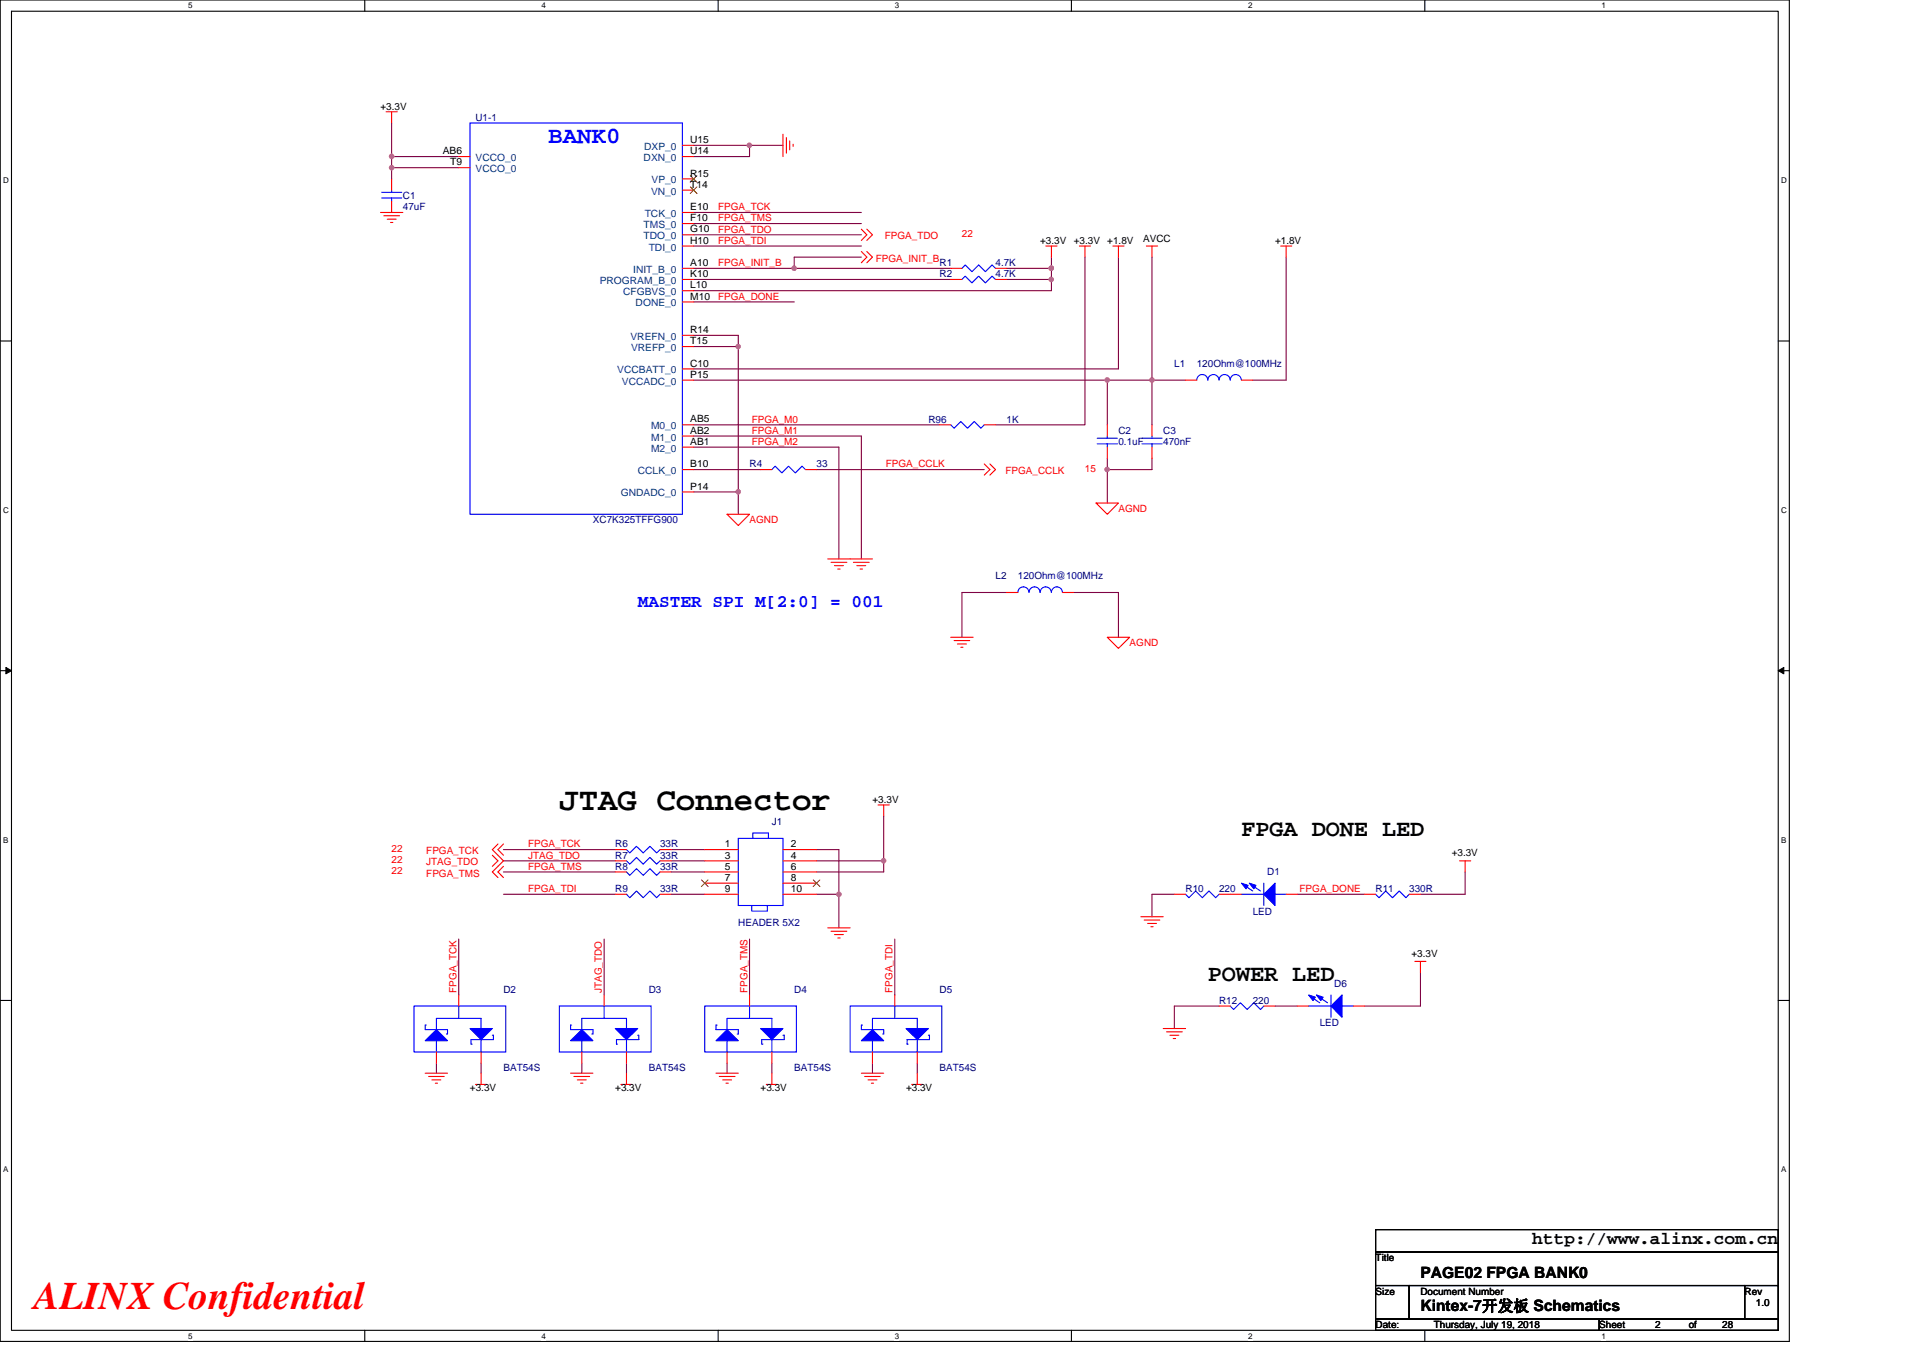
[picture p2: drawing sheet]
<svg xmlns="http://www.w3.org/2000/svg" width="297mm" height="210mm" viewBox="0 0 297 210" stroke-linecap="round" stroke-linejoin="round" font-family="sans-serif">
<path d="M0 0h276.4v207.3h-276.4zM1.8 1.7h272.9v203.8h-272.9z" fill="none" stroke="#000" stroke-width=".17"/>
<g fill="#fff">
<path d="M29.1 .2h.6v1.4h-.6z"/>
<path d="M29.1 205.7h.6v1.4h-.6z"/>
</g>
<path d="M56.3 0v1.7M56.3 205.5v1.8" fill="none" stroke="#000" stroke-width=".17"/>
<g fill="#fff">
<path d="M83.6 .2h.7v1.4h-.7z"/>
<path d="M83.6 205.7h.7v1.4h-.7z"/>
</g>
<path d="M110.9 0v1.7M110.9 205.5v1.8" fill="none" stroke="#000" stroke-width=".17"/>
<g fill="#fff">
<path d="M138.2 .2h.7v1.4h-.7z"/>
<path d="M138.2 205.7h.7v1.4h-.7z"/>
</g>
<path d="M165.5 0v1.7M165.5 205.5v1.8" fill="none" stroke="#000" stroke-width=".17"/>
<g fill="#fff">
<path d="M192.8 .2h.6v1.4h-.6z"/>
<path d="M192.8 205.7h.6v1.4h-.6z"/>
</g>
<path d="M220.1 0v1.7M220.1 205.5v1.8" fill="none" stroke="#000" stroke-width=".17"/>
<g fill="#fff">
<path d="M247.4 .2h.6v1.4h-.6z"/>
<path d="M247.4 205.7h.6v1.4h-.6z"/>
<path d="M.5 27.2h.8v1.4h-.8z"/>
<path d="M275.1 27.2h.9v1.4h-.9z"/>
<path d="M.5 78.1h.8v1.4h-.8z"/>
<path d="M275.1 78.1h.9v1.4h-.9z"/>
</g>
<path d="M0 52.7h1.8M274.7 52.7h1.7" fill="none" stroke="#000" stroke-width=".17"/>
<g fill="#fff">
<path d="M.5 129.1h.8v1.4h-.8z"/>
<path d="M275.1 129.1h.8v1.4h-.8z"/>
</g>
<path d="M0 103.6h1.8M274.7 103.6h1.7" fill="none" stroke="#000" stroke-width=".17"/>
<path d="M.9 103.1l.9 .5-.9 .5zM274.7 103.6l.8-.5v1z" fill="#000" stroke="#000" stroke-width=".15"/>
<g fill="#fff">
<path d="M.5 180h.8v1.4h-.8z"/>
<path d="M275.1 180h.8v1.4h-.8z"/>
</g>
<path d="M0 154.6h1.8M274.7 154.6h1.7M212.5 190h62.2v3.5h-62.2zM212.5 193.5h62.2v5.1h-62.2zM212.5 198.6h5.2v5.2h-5.2zM217.7 198.6h51.8v5.2h-51.8zM269.5 198.6h5.2v5.2h-5.2zM212.5 203.8h34.5v1.7h-34.5zM247 203.8h27.7v1.7h-27.7z" fill="none" stroke="#000" stroke-width=".17"/>
<g fill="none" stroke="#800040" stroke-width=".17">
<path d="M60.5 19v5.2h10.4M60.5 25.9v1.7M60.5 24.2v1.7h10.4M107.1 38h26M107.1 36.3h26M107.1 32.8h26M107.1 34.5h26M107.1 22.5h8.7v1.7h-8.7M115.8 22.5h5.1M133.1 39.7h-10.4v1.8M162.4 39.7v1.8M167.6 39.7v25.9h-13.8"/>
<path d="M172.8 39.7v17.3h-65.7M177.9 39.7v19M198.7 39.7v19h-5.2M107.1 46.7h15.6M107.1 53.6h6.9M107.1 43.2h39.8M107.1 41.5h15.6M107.1 58.7h63.9v6.9M107.1 51.8h6.9v1.8M114 53.6v22.4M122.7 41.5h24.2M155.5 41.5h6.9"/>
<path d="M155.5 43.2h6.9M162.4 43.2v1.7h-55.3M162.4 41.5v1.7M171 58.7h6.9M177.9 58.7v6.9M177.9 58.7h5.2M107.1 72.6h10.4M107.1 69.1h22.5v17.3M107.1 67.4h26v19M107.1 65.6h38M107.1 76h6.9M114 76v3.5"/>
<path d="M126.1 72.6h25.9M171 70.8v1.8M171 72.6v5.1M177.9 70.8v1.8h-6.9M155.5 91.5h-6.9v7M165.9 91.5h6.9v7M77.8 131.3h17.2M77.8 133h17.2M77.8 134.7h17.2M77.8 138.2h17.2M103.7 131.3h5.2M103.7 133h5.2"/>
<path d="M103.7 134.7h5.2M103.7 138.2h5.2M126.1 133h10.4M126.1 131.3h3.5v6.9M126.1 138.2h3.5M129.6 138.2v5.2M136.5 133v1.7h-10.4M136.5 126.1v6.9M181.4 138.2h-3.5v3.4M200.4 138.2h10.4M226.3 134.7v3.5h-6.9M70.9 145.1v8.6"/>
<path d="M93.3 145.1v8.6M115.8 145.1v8.6M138.2 145.1v8.6M188.3 155.4h-6.9v3.5M197 155.4h3.4M219.4 150.3v5.1h-8.6M67.4 164.3v1.5M74.3 164.3v1.5M89.9 164.3v1.5M96.8 164.3v1.5M112.3 164.3v1.5M119.2 164.3v1.5"/>
<path d="M134.8 164.3v1.5M141.7 164.3v1.5"/>
</g>
<g fill="#f0f" stroke="#f0f" stroke-width=".17">
<circle cx="115.8" cy="22.5" r=".34"/>
<circle cx="162.4" cy="41.4" r=".34"/>
<circle cx="162.4" cy="43.2" r=".34"/>
<circle cx="122.7" cy="41.4" r=".34"/>
<circle cx="114" cy="76" r=".34"/>
<circle cx="114" cy="53.5" r=".33"/>
<circle cx="177.9" cy="58.7" r=".34"/>
<circle cx="171" cy="58.7" r=".34"/>
<circle cx="60.5" cy="24.2" r=".34"/>
<circle cx="60.5" cy="25.9" r=".34"/>
<circle cx="129.6" cy="138.2" r=".34"/>
<circle cx="136.5" cy="133" r=".34"/>
<circle cx="171" cy="72.5" r=".34"/>
</g>
<g fill="none" stroke="#f00" stroke-width=".17">
<path d="M59.6 17.3h1.8M60.5 17.3v1.7M58.8 32.8h3.4M59.3 33.3h2.4M59.8 33.9h1.4M60.3 34.4h.4M60.5 27.6v1.8M60.5 31.1v1.7M70.9 24.2h1.7M70.9 25.9h1.7M105.4 27.6h1.7M105.4 29.4h1.7"/>
<path d="M105.4 24.2h1.7M105.4 22.5h1.7M105.4 32.8h1.7M105.4 34.5h1.7M105.4 36.3h1.7M105.4 38h1.7M120.9 20.7v3.5M121.5 21.3v2.4M122 21.8v1.4M122.5 22.3v.3M133.1 38.9l.8 .8-.8 .9M133.1 35.4l.8 .9-.8 .8"/>
<path d="M133.9 38.9l.9 .8-.9 .9M133.9 35.4l.9 .9-.9 .8M161.5 38h1.8M162.4 38v1.7M166.7 38h1.7M167.6 38v1.7M171.9 38h1.7M172.8 38v1.7M177.1 38h1.7M177.9 38v1.7M197.8 38h1.7M198.7 38v1.7"/>
<path d="M105.4 58.7h1.7M105.4 51.8h1.7M105.4 53.6h1.7M105.4 57h1.7M105.4 41.5h1.7M105.4 43.2h1.7M105.4 44.9h1.7M105.4 46.7h1.7M146.9 43.2h1.7M146.9 41.5h1.7M153.8 43.2h1.7M153.8 41.5h1.7"/>
<path d="M183.1 58.7h1.8M191.8 58.7h1.7M105.4 76h1.7M105.4 72.6h1.7M105.4 69.1h1.7M105.4 65.6h1.7M105.4 67.4h1.7M112.3 79.5h3.5l-1.8 1.7zM117.5 72.6h1.7M124.4 72.6h1.7M145.1 65.6h1.8M152 71.7l.9 .9-.9 .8"/>
<path d="M152 65.6h1.8M152.9 71.7l.9 .9-.9 .8M169.3 77.7h3.5l-1.8 1.8zM171 65.6v1.8M171 69.1v1.7M177.9 65.6v1.8M177.9 69.1v1.7M127.9 86.4h6.9M128.4 86.9h2.4M128.9 87.4h1.4M129.4 87.9h.4M131.8 86.9h2.5"/>
<path d="M132.4 87.4h1.3M132.9 87.9h.3M146.9 98.5h3.4M147.4 99h2.4M147.9 99.5h1.4M155.5 91.5h1.7M164.1 91.5h1.8M171 98.5h3.5l-1.7 1.7zM148.4 100h.4M76 132.1l.9 .9-.9 .9M76.9 130.4l-.9 .9 1.8 1.7-1.8 1.7 .9 .9M77.8 130.4l-.9 .9 .9 .8"/>
<path d="M77.8 133.9l-.9 .8 .9 .9M95 134.7h1.8M95 138.2h1.8M95 133h1.8M95 131.3h1.8M102 134.7h1.7M102 138.2h1.7M102 133h1.7M102 131.3h1.7M108.9 131.3h5.1M108.9 133h5.1M108.9 134.7h5.1"/>
<path d="M108.9 136.5h5.1M108.9 138.2h5.1M120.9 131.3h5.2M120.9 133h5.2M120.9 134.7h5.2M120.9 136.5h5.2M120.9 138.2h5.2M135.6 124.4h1.8M136.5 124.4v1.7M181.4 138.2h1.7M188.3 138.2h3.5M198.7 138.2h1.7"/>
<path d="M210.8 138.2h1.7M217.7 138.2h1.7M225.4 133h1.8M226.3 133v1.7M70.9 153.7v1.7M93.3 153.7v1.7M115.8 153.7v1.7M127.9 143.4h3.4M128.4 143.9h2.4M128.9 144.4h1.4M129.4 144.9h.4M138.2 153.7v1.7"/>
<path d="M176.2 141.6h3.5M176.7 142.2h2.5M177.3 142.7h1.3M177.8 143.2h.3M179.7 158.9h3.4M180.2 159.4h2.4M180.7 160h1.4M188.3 155.4h1.7M195.2 155.4h1.8M200.4 155.4h1.7M209 155.4h1.8M218.5 148.5h1.8"/>
<path d="M219.4 148.5v1.8M65.7 165.8h3.4M66.2 166.3h2.4M66.7 166.9h1.4M67.2 167.4h.4M67.4 162.5v1.8M73.4 167.6h1.8M74.3 165.8v1.8M74.3 162.5v1.8M88.1 165.8h3.5M88.6 166.3h2.5M89.2 166.9h1.3"/>
<path d="M89.7 167.4h.3M89.9 162.5v1.8M95.9 167.6h1.7M96.8 165.8v1.8M96.8 162.5v1.8M110.6 165.8h3.4M111.1 166.3h2.4M111.6 166.9h1.4M112.1 167.4h.4M112.3 162.5v1.8M118.4 167.6h1.7M119.2 165.8v1.8"/>
<path d="M119.2 162.5v1.8M133.1 165.8h3.4M133.6 166.3h2.4M134.1 166.9h1.4M134.6 167.4h.3M134.8 162.5v1.8M140.8 167.6h1.7M141.7 165.8v1.8M141.7 162.5v1.8M181.2 160.5h.4"/>
</g>
<g fill="none" stroke="#00f" stroke-width=".17">
<path d="M72.6 19h32.8v60.5h-32.8zM58.9 30.6h3.2M58.9 29.7h3.2M60.5 29.4v.3M60.5 30.6v.5M148.6 43.2l.5-.5 1 1 1.1-1 1 1 1-1 .6 .5M148.6 41.5l.5-.6 1 1.1 1.1-1.1 1 1.1 1-1.1 .6 .6M186.6 58.7a.85 .85 0 0 0-.9-.8 .85 .85 0 0 0-.8 .8M188.3 58.7a.86 .86 0 0 0-.9-.8 .86 .86 0 0 0-.8 .8M190 58.7a.85 .85 0 0 0-.8-.8 .85 .85 0 0 0-.9 .8M191.7 58.7a.86 .86 0 0 0-.8-.8 .86 .86 0 0 0-.9 .8M119.2 72.6l.5-.6 1.1 1.1 1-1.1 1 1.1 1.1-1.1 .5 .6"/>
<path d="M146.9 65.6l.5 .6 1-1.1 1.1 1.1 1-1.1 1 1.1 .5-.6M169.5 68.6h3.1M169.5 67.7h3.1M171 67.4v.3M171 68.6v.5M176.4 68.6h3.1M176.4 67.7h3.1M177.9 67.4v.3M177.9 68.6v.5M160.7 91.5a.86 .86 0 0 0-.9-.8 .86 .86 0 0 0-.9 .8 .86 .86 0 0 0-.8-.8 .86 .86 0 0 0-.9 .8M162.4 91.5a.86 .86 0 0 0-.9-.8 .86 .86 0 0 0-.8 .8M164.1 91.5a.85 .85 0 0 0-.8-.8 .85 .85 0 0 0-.9 .8"/>
<path d="M96.8 134.7l.5 .6 1-1.1 1.1 1.1 1-1.1 1 1.1 .6-.6M96.8 138.2l.5 .5 1-1 1.1 1 1-1 1 1 .6-.5M96.8 133l.5 .5 1-1 1.1 1 1-1 1 1 .6-.5M96.8 131.3l.5 .5 1-1 1.1 1 1-1 1 1 .6-.5M114 129.5h6.9v10.4h-6.9zM116.1 139.9v.9h2.4v-.9M116.3 129.5v-.8h2.4v.8M183.1 138.2l.5 .5 1.1-1 1 1 1-1 1.1 1 .5-.5M191.8 138.2h3.4M191.9 136.6l1.6 1.1M193.1 136.6l1.6 1.1M195.2 136.5v3.4"/>
<path d="M197 138.2h1.7M212.5 138.2l.5 .5 1.1-1 1 1 1-1 1.1 1 .5-.5M64 155.4h14.1v7.1h-14.1zM65.8 158.4h-.1v.7h3.4v.7h-.1M70.9 155.4v2M74.3 158.9v-1.5h-6.9v1.7M76 160h.2v.6h-3.4v.7h.1M86.4 155.4h14.2v7.1h-14.2zM88.3 158.4h-.2v.7h3.5v.7h-.2M93.3 155.4v2M96.8 158.9v-1.5h-6.9v1.7M98.5 160h.2v.6h-3.5v.7h.2"/>
<path d="M108.9 155.4h14.1v7.1h-14.1zM110.8 158.4h-.2v.7h3.4v.7h-.1M115.8 155.4v2M119.2 158.9v-1.5h-6.9v1.7M120.9 160h.2v.6h-3.4v.7h.2M131.3 155.4h14.2v7.1h-14.2zM133.2 158.4h-.1v.7h3.4v.7h-.2M138.2 155.4v2M141.7 158.9v-1.5h-6.9v1.7M143.4 160h.2v.6h-3.5v.7h.2M190 155.4l.6 .6 1-1.1 1 1.1 1.1-1.1 1 1.1 .5-.6M202.1 155.4h3.5"/>
<path d="M202.3 153.9l1.6 1M203.5 153.9l1.6 1M205.6 153.7v3.5M207.3 155.4h1.7M67.4 160.8v1.7M74.3 160.6v1.9M89.9 160.8v1.7M96.8 160.6v1.9M112.3 160.8v1.7M119.2 160.6v1.9M134.8 160.8v1.7M141.7 160.6v1.9"/>
</g>
<path d="M106.6 27.1l1.1 1.1M106.6 28.9l1.1 1M107.7 27.1l-1.1 1.1M107.7 28.9l-1.1 1M108.3 136l1.1 1M109.4 136l-1.1 1M125.6 136l1.1 1M126.6 136l-1 1" fill="none" stroke="#804000" stroke-width=".15"/>
<g fill="#00f" stroke="#00f" stroke-width=".17">
<path d="M65.7 160.8l1.7-1.7 1.7 1.7z" fill-rule="evenodd"/>
<path d="M72.6 158.9h3.4l-1.7 1.7z" fill-rule="evenodd"/>
<path d="M134.8 159.1l1.7 1.7h-3.4z" fill-rule="evenodd"/>
<path d="M140 158.9h3.4l-1.7 1.7z" fill-rule="evenodd"/>
<path d="M207.3 153.7v3.5l-1.7-1.8z" fill-rule="evenodd"/>
<path d="M203.3 153.7l1.1 .4-.4 .5z" fill-rule="evenodd"/>
<path d="M202.1 153.7l1.1 .4-.4 .5z" fill-rule="evenodd"/>
<path d="M112.3 159.1l1.7 1.7h-3.4z" fill-rule="evenodd"/>
<path d="M117.5 158.9h3.4l-1.7 1.7z" fill-rule="evenodd"/>
<path d="M88.1 160.8l1.8-1.7 1.7 1.7z" fill-rule="evenodd"/>
<path d="M95 158.9h3.5l-1.7 1.7z" fill-rule="evenodd"/>
<path d="M195.2 138.2l1.8-1.7v3.4z" fill-rule="evenodd"/>
<path d="M193 136.5l1 .3-.3 .5z" fill-rule="evenodd"/>
<path d="M191.8 136.5l1 .3-.3 .5z" fill-rule="evenodd"/>
</g>
<text font-size="6" fill="#f00" x="5.2" y="202.3">ALINX Confidential</text>
<text font-size="5" x="86.4" y="125.1">JTAG Connector</text>
<text font-size="3.6" fill="#00f" x="84.7" y="22">BANK0</text>
<g font-size="3.6">
<text x="191.8" y="129.1">FPGA DONE LED</text>
<text x="186.6" y="151.6">POWER LED</text>
</g>
<text font-size="2.8" fill="#00f" x="98.5" y="93.8">MASTER SPI M[2:0] = 001</text>
<text font-size="2.8" x="236.7" y="192.3">http://www.alinx.com.cn</text>
<g font-size="2.4">
<text x="219.4" y="197.4">PAGE02 FPGA BANK0</text>
<text x="219.4" y="202.6">Kintex-7开发板 Schematics</text>
</g>
<g font-size="1.5">
<text x="58.8" y="17">+3.3V</text>
<text x="68.4" y="23.8">AB6</text>
<text x="106.6" y="23.8">U14</text>
<text x="106.6" y="22.1">U15</text>
<text x="69.5" y="25.5">T9</text>
<text x="106.6" y="27.3">R15</text>
<text x="106.6" y="29">T14</text>
<text x="106.6" y="34.2">F10</text>
<text x="106.6" y="35.9">G10</text>
<text x="106.6" y="32.5">E10</text>
<text x="106.6" y="41.1">A10</text>
<text x="106.6" y="37.7">H10</text>
<text x="160.7" y="37.7">+3.3V</text>
<text x="165.9" y="37.7">+3.3V</text>
<text x="171" y="37.7">+1.8V</text>
<text x="176.6" y="37.3">AVCC</text>
<text x="197" y="37.7">+1.8V</text>
<text x="106.6" y="46.3">M10</text>
<text x="106.6" y="44.6">L10</text>
<text x="106.6" y="42.8">K10</text>
<text x="106.6" y="51.5">R14</text>
<text x="106.6" y="53.2">T15</text>
<text x="106.6" y="58.4">P15</text>
<text x="106.6" y="56.6">C10</text>
<text x="106.6" y="65.3">AB5</text>
<text x="106.6" y="68.7">AB1</text>
<text x="106.6" y="67">AB2</text>
<text x="106.6" y="72.2">B10</text>
<text x="106.6" y="75.6">P14</text>
<text x="134.8" y="124">+3.3V</text>
<text x="111.9" y="130.9">1</text>
<text x="122.1" y="130.9">2</text>
<text x="111.9" y="132.7">3</text>
<text x="111.9" y="134.4">5</text>
<text x="111.9" y="136.1">7</text>
<text x="111.9" y="137.8">9</text>
<text x="122.1" y="132.7">4</text>
<text x="122.1" y="134.4">6</text>
<text x="122.1" y="136.1">8</text>
<text x="122.1" y="137.8">10</text>
<text x="224.2" y="132.3">+3.3V</text>
<text x="218" y="147.9">+3.3V</text>
<text x="72.6" y="168.6">+3.3V</text>
<text x="95" y="168.6">+3.3V</text>
<text x="117.5" y="168.6">+3.3V</text>
<text x="140" y="168.6">+3.3V</text>
<text x="212.5" y="194.9">Title</text>
<text x="212.5" y="200">Size</text>
<text x="219.4" y="200">Document Number</text>
<text x="269.5" y="200">Rev</text>
<text x="271.2" y="201.8">1.0</text>
<text x="212.5" y="205.2">Date:</text>
<text x="221.5" y="205.2">Thursday, July 19, 2018</text>
<text x="247" y="205.2">Sheet</text>
<text x="255.7" y="205.2">2</text>
<text x="260.9" y="205.2">of</text>
<text x="266" y="205.2">28</text>
</g>
<g font-size="1.5" fill="#000080">
<text x="73.4" y="18.7">U1-1</text>
<text x="62.2" y="30.8">C1</text>
<text x="62.2" y="32.5">47uF</text>
<text x="145.1" y="41.1">R1</text>
<text x="153.8" y="41.1">4.7K</text>
<text x="145.1" y="42.9">R2</text>
<text x="153.8" y="42.9">4.7K</text>
<text x="181.4" y="56.7">L1</text>
<text x="184.9" y="56.7">120Ohm@100MHz</text>
<text x="143.4" y="65.3">R96</text>
<text x="155.5" y="65.3">1K</text>
<text x="172.8" y="67">C2</text>
<text x="172.8" y="68.8">0.1uF</text>
<text x="179.7" y="67">C3</text>
<text x="179.7" y="68.8">470nF</text>
<text x="115.8" y="72.2">R4</text>
<text x="126.1" y="72.2">33</text>
<text x="91.6" y="80.9">XC7K325TFFG900</text>
<text x="153.8" y="89.5">L2</text>
<text x="157.2" y="89.5">120Ohm@100MHz</text>
<text x="95" y="130.9">R6</text>
<text x="102" y="130.9">33R</text>
<text x="119.2" y="127.5">J1</text>
<text x="95" y="134.4">R8</text>
<text x="95" y="137.9">R9</text>
<text x="95" y="132.7">R7</text>
<text x="102" y="134.4">33R</text>
<text x="102" y="137.9">33R</text>
<text x="102" y="132.7">33R</text>
<text x="183.1" y="137.9">R10</text>
<text x="188.3" y="137.9">220</text>
<text x="195.7" y="135.3">D1</text>
<text x="212.5" y="137.9">R11</text>
<text x="217.7" y="137.9">330R</text>
<text x="114" y="143">HEADER 5X2</text>
<text x="193.5" y="141.3">LED</text>
<text x="77.8" y="153.4">D2</text>
<text x="100.2" y="153.4">D3</text>
<text x="122.7" y="153.4">D4</text>
<text x="145.1" y="153.4">D5</text>
<text x="188.3" y="155.1">R12</text>
<text x="193.5" y="155.1">220</text>
<text x="206.1" y="152.5">D6</text>
<text x="203.9" y="158.6">LED</text>
<text x="77.8" y="165.5">BAT54S</text>
<text x="100.2" y="165.5">BAT54S</text>
<text x="122.7" y="165.5">BAT54S</text>
<text x="145.1" y="165.5">BAT54S</text>
</g>
<g font-size="1.5" fill="#004080">
<text x="99.5" y="23.2">DXP_0</text>
<text x="73.5" y="24.9">VCCO_0</text>
<text x="73.5" y="26.6">VCCO_0</text>
<text x="99.4" y="24.9">DXN_0</text>
<text x="100.6" y="28.3">VP_0</text>
<text x="99.4" y="35.2">TMS_0</text>
<text x="99.6" y="33.5">TCK_0</text>
<text x="100.6" y="30.1">VN_0</text>
<text x="99.4" y="37">TDO_0</text>
<text x="100.2" y="38.7">TDI_0</text>
<text x="92.6" y="43.9">PROGRAM_B_0</text>
<text x="96.2" y="45.6">CFGBVS_0</text>
<text x="97.8" y="42.2">INIT_B_0</text>
<text x="98.2" y="47.3">DONE_0</text>
<text x="97.4" y="52.5">VREFN_0</text>
<text x="95.4" y="57.7">VCCBATT_0</text>
<text x="96.1" y="59.4">VCCADC_0</text>
<text x="97.5" y="54.3">VREFP_0</text>
<text x="100.6" y="69.8">M2_0</text>
<text x="100.6" y="66.3">M0_0</text>
<text x="100.6" y="68.1">M1_0</text>
<text x="95.9" y="76.7">GNDADC_0</text>
<text x="98.5" y="73.3">CCLK_0</text>
</g>
<g font-size="1.5" fill="#f00">
<text x="110.9" y="35.9">FPGA_TDO</text>
<text x="110.9" y="32.5">FPGA_TCK</text>
<text x="110.9" y="34.2">FPGA_TMS</text>
<text x="110.9" y="37.7">FPGA_TDI</text>
<text x="110.9" y="41.1">FPGA_INIT_B</text>
<text x="135.3" y="40.4">FPGA_INIT_B</text>
<text x="136.7" y="37">FPGA_TDO</text>
<text x="148.6" y="36.6">22</text>
<text x="110.9" y="46.3">FPGA_DONE</text>
<text x="116.1" y="65.3">FPGA_M0</text>
<text x="116.1" y="68.7">FPGA_M2</text>
<text x="116.1" y="67">FPGA_M1</text>
<text x="136.8" y="72.2">FPGA_CCLK</text>
<text x="155.3" y="73.3">FPGA_CCLK</text>
<text x="167.6" y="72.9">15</text>
<text x="115.8" y="80.9">AGND</text>
<text x="172.8" y="79.1">AGND</text>
<text x="174.5" y="99.9">AGND</text>
<text x="60.5" y="131.6">22</text>
<text x="65.8" y="132">FPGA_TCK</text>
<text x="81.6" y="130.9">FPGA_TCK</text>
<text x="60.5" y="135.1">22</text>
<text x="60.5" y="133.4">22</text>
<text x="65.8" y="135.4">FPGA_TMS</text>
<text x="65.8" y="133.7">JTAG_TDO</text>
<text x="81.6" y="132.7">JTAG_TDO</text>
<text x="81.6" y="134.4">FPGA_TMS</text>
<text x="81.6" y="137.8">FPGA_TDI</text>
<text x="200.7" y="137.8">FPGA_DONE</text>
<text x="70.5" y="153.4" transform="rotate(-90 70.5 153.4)">FPGA_TCK</text>
<text x="93" y="153.4" transform="rotate(-90 93 153.4)">JTAG_TDO</text>
<text x="115.4" y="153.4" transform="rotate(-90 115.4 153.4)">FPGA_TMS</text>
<text x="137.9" y="153.4" transform="rotate(-90 137.9 153.4)">FPGA_TDI</text>
</g>
<g font-size="1.2">
<text x="29.1" y="1.3">5</text>
<text x="83.6" y="1.3">4</text>
<text x="138.2" y="1.3">3</text>
<text x="192.8" y="1.3">2</text>
<text x="247.4" y="1.3">1</text>
<text x=".5" y="28.3">D</text>
<text x="275.1" y="28.3">D</text>
<text x=".5" y="79.2">C</text>
<text x="275.1" y="79.2">C</text>
<text x=".5" y="130.2">B</text>
<text x="275.1" y="130.2">B</text>
<text x=".5" y="181.1">A</text>
<text x="275.1" y="181.1">A</text>
<text x="29.1" y="206.8">5</text>
<text x="83.6" y="206.8">4</text>
<text x="138.2" y="206.8">3</text>
<text x="192.8" y="206.8">2</text>
<text x="247.4" y="206.8">1</text>
</g>
</svg>
